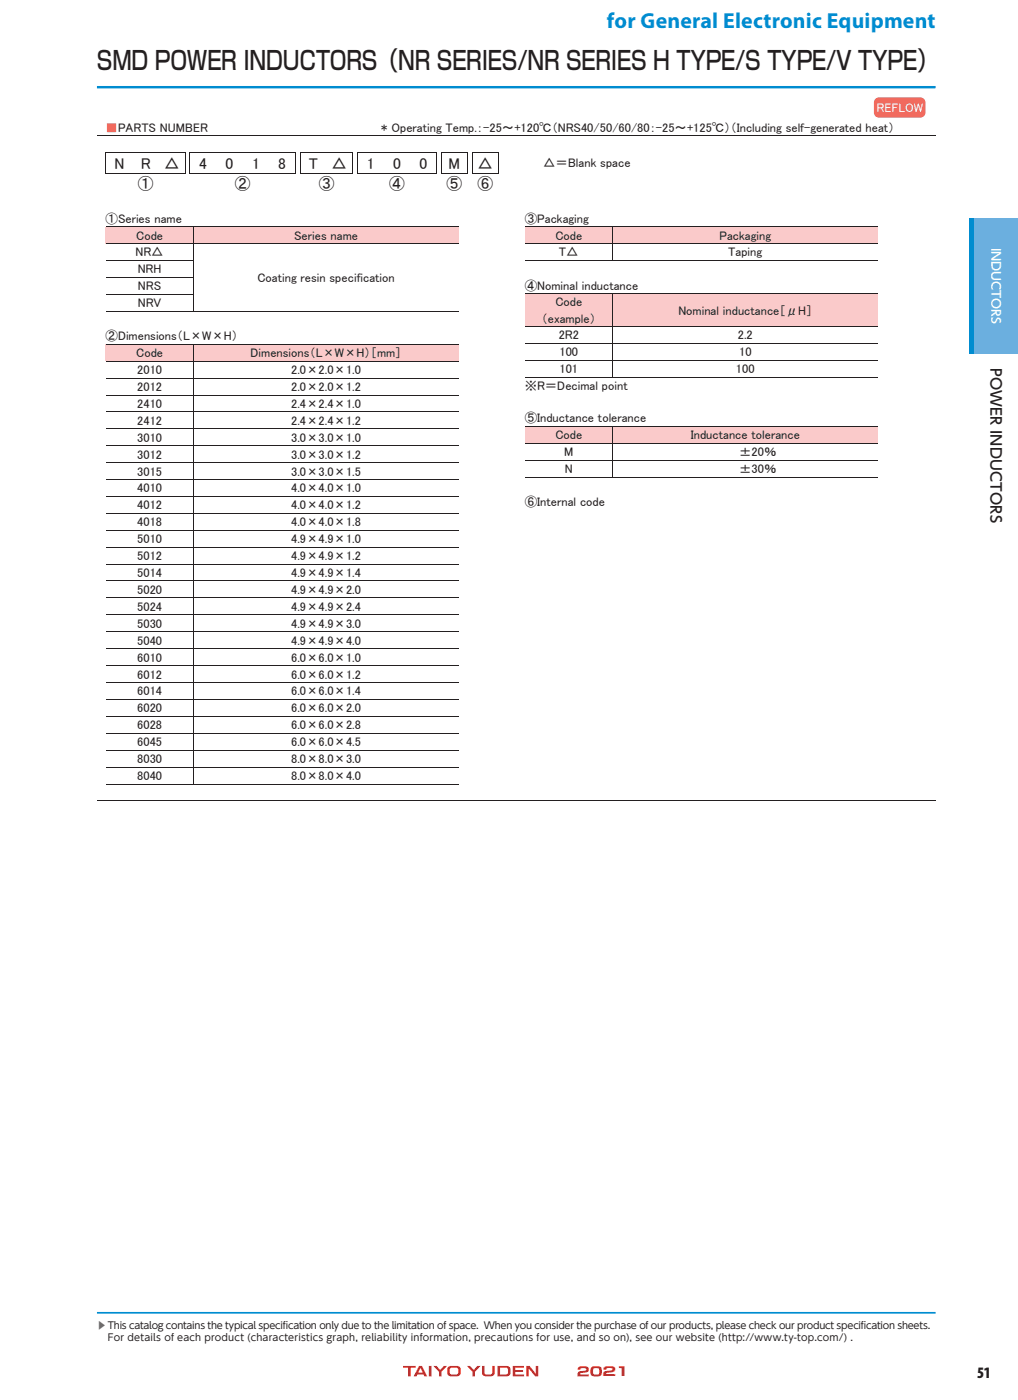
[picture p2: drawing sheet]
<svg xmlns="http://www.w3.org/2000/svg" width="210mm" height="289mm" viewBox="0 0 210 289" stroke-linecap="round" stroke-linejoin="round" font-family="sans-serif">
<path d="M20 271h173" fill="none" stroke="#008cd0" stroke-width=".35"/>
<g fill="#e42625">
<path d="M83.1 282h2.6v.3h-1v1.8h-.5v-1.8h-1.1z"/>
<path d="M88.5 282h.5v2.1h-.5z"/>
<path d="M89.4 282h.6l.8 .8 .8-.8h.6l-1.1 1.2v.9h-.5v-.9z"/>
<path d="M96.3 282h.7l.7 .8 .8-.8h.6l-1.1 1.2v.9h-.5v-.9z"/>
<path d="M99.4 282h.5l.1 1.5 .5 .2h.8l.2-.1v-1.6h.5v1.5a.77 .77 0 0 1-.8 .6h-.9a.77 .77 0 0 1-.9-.6z"/>
<path d="M105.8 282h2.3v.3h-1.8v.5h1.6v.4h-1.6v.5h1.8v.4h-2.3z"/>
<path d="M108.6 282h.6l1.3 1.6v-1.6h.5v2.1h-.6l-1.3-1.6v1.6h-.5z"/>
<path d="M119.3 282.3l.5-.2 .5-.1a.8 .8 0 0 1 .9 .1 .8 .8 0 0 1 .2 .9l-.4 .3-1.2 .1-.1 .3h1.8v.4h-2.4l.1-.8a2.25 2.25 0 0 1 1.6-.4l.1-.2-.2-.3h-.8l-.2 .4h-.5z"/>
<path d="M86.7 282.4l-.4 1h.9zM86.4 282h.6l1.1 2.1h-.5l-.2-.4h-1.3l-.2 .4h-.6z"/>
<path d="M92.8 282.5a1.03 1.03 0 0 0 .2 1.2 1.75 1.75 0 0 0 1.5-.1 1.09 1.09 0 0 0-.2-1.2 1.8 1.8 0 0 0-1.5 .1zM92.5 282.2a2.77 2.77 0 0 1 2.3 0 1.47 1.47 0 0 1 0 1.7 2.69 2.69 0 0 1-2.3 0 1.46 1.46 0 0 1 0-1.7z"/>
<path d="M103.2 282.3v1.4h1.4a.96 .96 0 0 0 0-1.3zM102.6 282h1.9a.75 .75 0 0 1 .8 .6v.9a.77 .77 0 0 1-.8 .6h-1.9z"/>
<path d="M122.4 282.5v.2a.67 .67 0 0 0-.1 .7 .67 .67 0 0 0 .7 .4l.3-.1a1.01 1.01 0 0 0 .2-1.2zM121.9 282.3a2.01 2.01 0 0 1 2.1 0l.1 .3a1.1 1.1 0 0 1-.6 1.5 1.34 1.34 0 0 1-1.7-.6z"/>
</g>
<path d="M200 45h10.1v28h-10.1z" fill="#6bafdf"/>
<path d="M200 45h1v28h-1z" fill="#008cd0"/>
<path d="M180.4 20.4l.6-.4h.3h8.5a1.2 1.2 0 0 1 1.3 1.2v2a1.22 1.22 0 0 1-1.3 1.3h-8.5a1.23 1.23 0 0 1-1.2-1.3v-2z" fill-rule="evenodd" fill="#f2695b"/>
<path d="M181.2 20a1.21 1.21 0 0 0-1.1 1.2v2a1.22 1.22 0 0 0 1.2 1.3h8.5a1.23 1.23 0 0 0 1.3-1.3v-2a1.22 1.22 0 0 0-1.1-1.2" fill="none" stroke="#fff" stroke-width=".31"/>
<path d="M20 28h56.9" fill="none" stroke="#231f20" stroke-width=".21"/>
<path d="M76.9 27.9h.2v.2h-.2z" fill="#231f20"/>
<path d="M77.1 28h115.9" fill="none" stroke="#231f20" stroke-width=".21"/>
<path d="M21.8 31.4h.1v.2h-.1z" fill="#231f20"/>
<path d="M21.9 31.5h5.4" fill="none" stroke="#231f20" stroke-width=".21"/>
<path d="M27.3 31.4h.2v.2h-.2z" fill="#231f20"/>
<path d="M27.5 31.5h5.3" fill="none" stroke="#231f20" stroke-width=".21"/>
<path d="M32.8 31.4h.1v.2h-.1z" fill="#231f20"/>
<path d="M32.9 31.5h5.3" fill="none" stroke="#231f20" stroke-width=".21"/>
<g fill="#231f20">
<path d="M38.2 31.4h.1v.2h-.1z"/>
<path d="M39.1 31.4h.1v.2h-.1z"/>
</g>
<path d="M39.2 31.5h5.4" fill="none" stroke="#231f20" stroke-width=".21"/>
<path d="M44.6 31.4h.2v.2h-.2z" fill="#231f20"/>
<path d="M44.8 31.5h5.3" fill="none" stroke="#231f20" stroke-width=".21"/>
<path d="M50.1 31.4h.1v.2h-.1z" fill="#231f20"/>
<path d="M50.2 31.5h5.3" fill="none" stroke="#231f20" stroke-width=".21"/>
<path d="M55.5 31.4h.2v.2h-.2z" fill="#231f20"/>
<path d="M55.7 31.5h5.2" fill="none" stroke="#231f20" stroke-width=".21"/>
<g fill="#231f20">
<path d="M60.9 31.4h.2v.2h-.2z"/>
<path d="M61.8 31.4h.2v.2h-.2z"/>
</g>
<path d="M62 31.5h5.4" fill="none" stroke="#231f20" stroke-width=".21"/>
<path d="M67.4 31.4h.1v.2h-.1z" fill="#231f20"/>
<path d="M67.5 31.5h5.2" fill="none" stroke="#231f20" stroke-width=".21"/>
<g fill="#231f20">
<path d="M72.7 31.4h.2v.2h-.2z"/>
<path d="M73.7 31.4h.1v.2h-.1z"/>
</g>
<path d="M73.8 31.5h5.4" fill="none" stroke="#231f20" stroke-width=".21"/>
<path d="M79.2 31.4h.1v.2h-.1z" fill="#231f20"/>
<path d="M79.3 31.5h5.3" fill="none" stroke="#231f20" stroke-width=".21"/>
<path d="M84.6 31.4h.2v.2h-.2z" fill="#231f20"/>
<path d="M84.8 31.5h5.2" fill="none" stroke="#231f20" stroke-width=".21"/>
<g fill="#231f20">
<path d="M90 31.4h.2v.2h-.2z"/>
<path d="M90.9 31.4h.2v.2h-.2z"/>
</g>
<path d="M91.1 31.5h5.3" fill="none" stroke="#231f20" stroke-width=".21"/>
<g fill="#231f20">
<path d="M96.4 31.4h.2v.2h-.2z"/>
<path d="M97.3 31.4h.2v.2h-.2z"/>
</g>
<path d="M97.5 31.5h5.3" fill="none" stroke="#231f20" stroke-width=".21"/>
<path d="M102.8 31.4h.1v.2h-.1z" fill="#231f20"/>
<path d="M21.9 31.6v4.1M38.2 31.6v4.1M39.2 31.6v4.1M61 31.6v4.1M61.9 31.6v4.1M72.8 31.6v4.1M73.7 31.6v4.1M90.1 31.6v4.1M91 31.6v4.1M96.5 31.6v4.1M97.4 31.6v4.1M102.8 31.6v4.1" fill="none" stroke="#231f20" stroke-width=".21"/>
<g fill="#231f20">
<path d="M21.8 35.7h.1v.2h-.1z"/>
<path d="M21.9 35.7h.2v.2h-.2z"/>
</g>
<path d="M22.1 35.8h5.2" fill="none" stroke="#231f20" stroke-width=".21"/>
<path d="M27.3 35.7h.2v.2h-.2z" fill="#231f20"/>
<path d="M27.5 35.8h5.3" fill="none" stroke="#231f20" stroke-width=".21"/>
<path d="M32.8 35.7h.1v.2h-.1z" fill="#231f20"/>
<path d="M32.9 35.8h5.3" fill="none" stroke="#231f20" stroke-width=".21"/>
<g fill="#231f20">
<path d="M38.2 35.7h.1v.2h-.1z"/>
<path d="M39.1 35.7h.1v.2h-.1z"/>
<path d="M39.2 35.7h.2v.2h-.2z"/>
</g>
<path d="M39.4 35.8h5.2" fill="none" stroke="#231f20" stroke-width=".21"/>
<path d="M44.6 35.7h.2v.2h-.2z" fill="#231f20"/>
<path d="M44.8 35.8h5.3" fill="none" stroke="#231f20" stroke-width=".21"/>
<path d="M50.1 35.7h.1v.2h-.1z" fill="#231f20"/>
<path d="M50.2 35.8h5.3" fill="none" stroke="#231f20" stroke-width=".21"/>
<path d="M55.5 35.7h.2v.2h-.2z" fill="#231f20"/>
<path d="M55.7 35.8h5.2" fill="none" stroke="#231f20" stroke-width=".21"/>
<g fill="#231f20">
<path d="M60.9 35.7h.2v.2h-.2z"/>
<path d="M61.8 35.7h.2v.2h-.2z"/>
<path d="M62 35.7h.1v.2h-.1z"/>
</g>
<path d="M62.1 35.8h5.3" fill="none" stroke="#231f20" stroke-width=".21"/>
<path d="M67.4 35.7h.1v.2h-.1z" fill="#231f20"/>
<path d="M67.5 35.8h5.2" fill="none" stroke="#231f20" stroke-width=".21"/>
<g fill="#231f20">
<path d="M72.7 35.7h.2v.2h-.2z"/>
<path d="M73.7 35.7h.1v.2h-.1z"/>
<path d="M73.8 35.7h.2v.2h-.2z"/>
</g>
<path d="M74 35.8h5.2" fill="none" stroke="#231f20" stroke-width=".21"/>
<path d="M79.2 35.7h.1v.2h-.1z" fill="#231f20"/>
<path d="M79.3 35.8h5.3" fill="none" stroke="#231f20" stroke-width=".21"/>
<path d="M84.6 35.7h.2v.2h-.2z" fill="#231f20"/>
<path d="M84.8 35.8h5.2" fill="none" stroke="#231f20" stroke-width=".21"/>
<g fill="#231f20">
<path d="M90 35.7h.2v.2h-.2z"/>
<path d="M90.9 35.7h.2v.2h-.2z"/>
<path d="M91.1 35.7h.1v.2h-.1z"/>
</g>
<path d="M91.2 35.8h5.2" fill="none" stroke="#231f20" stroke-width=".21"/>
<g fill="#231f20">
<path d="M96.4 35.7h.2v.2h-.2z"/>
<path d="M97.3 35.7h.2v.2h-.2z"/>
<path d="M97.5 35.7h.1v.2h-.1z"/>
</g>
<path d="M97.6 35.8h5.2" fill="none" stroke="#231f20" stroke-width=".21"/>
<path d="M102.8 35.7h.1v.2h-.1z" fill="#231f20"/>
<g fill="#facaca">
<path d="M21.8 46.9h18.1v3.3h-18.1z"/>
<path d="M23.5 46.9h14.7v3.3h-14.7z"/>
<path d="M40.1 46.9h54.5v3.3h-54.5z"/>
<path d="M41.7 46.9h51.1v3.3h-51.1z"/>
</g>
<path d="M21.8 46.8h18.1" fill="none" stroke="#231f20" stroke-width=".21"/>
<path d="M39.9 46.7h.2v.2h-.2z" fill="#231f20"/>
<path d="M21.8 50.3h18.1M40 46.9v3.3M40.1 46.8h54.5" fill="none" stroke="#231f20" stroke-width=".21"/>
<path d="M39.9 50.2h.2v.2h-.2z" fill="#231f20"/>
<path d="M21.8 53.8h18.1M40 50.4v3.3M40.1 50.3h54.5" fill="none" stroke="#231f20" stroke-width=".21"/>
<path d="M39.9 53.7h.2v.1h-.2z" fill="#231f20"/>
<path d="M21.8 57.3h18.1M40 53.8v3.4" fill="none" stroke="#231f20" stroke-width=".21"/>
<path d="M39.9 57.2h.2v.1h-.2z" fill="#231f20"/>
<path d="M40 57.3v3.4M21.8 60.7h18.1" fill="none" stroke="#231f20" stroke-width=".21"/>
<path d="M39.9 60.7h.2v.1h-.2z" fill="#231f20"/>
<path d="M21.8 64.2h18.1M40 60.8v3.4" fill="none" stroke="#231f20" stroke-width=".21"/>
<path d="M39.9 64.2h.2v.1h-.2z" fill="#231f20"/>
<path d="M40.1 64.2h54.5" fill="none" stroke="#231f20" stroke-width=".21"/>
<g fill="#facaca">
<path d="M21.8 71.1h18.1v3.4h-18.1z"/>
<path d="M23.5 71.1h14.7v3.4h-14.7z"/>
<path d="M40.1 71.1h54.5v3.4h-54.5z"/>
<path d="M41.7 71.1h51.1v3.4h-51.1z"/>
</g>
<path d="M21.8 71.1h18.1" fill="none" stroke="#231f20" stroke-width=".21"/>
<path d="M39.9 71h.2v.1h-.2z" fill="#231f20"/>
<path d="M21.8 74.6h18.1M40 71.1v3.4M40.1 71.1h54.5" fill="none" stroke="#231f20" stroke-width=".21"/>
<path d="M39.9 74.5h.2v.1h-.2z" fill="#231f20"/>
<path d="M21.8 78h18.1M40 74.6v3.4M40.1 74.6h54.5" fill="none" stroke="#231f20" stroke-width=".21"/>
<path d="M39.9 78h.2v.1h-.2z" fill="#231f20"/>
<path d="M40 78.1v3.4M40.1 78h54.5M21.8 81.5h18.1" fill="none" stroke="#231f20" stroke-width=".21"/>
<path d="M39.9 81.5h.2v.1h-.2z" fill="#231f20"/>
<path d="M21.8 85h18.1M40 81.6v3.4M40.1 81.5h54.5" fill="none" stroke="#231f20" stroke-width=".21"/>
<path d="M39.9 85h.2v.1h-.2z" fill="#231f20"/>
<path d="M21.8 88.5h18.1M40 85.1v3.3M40.1 85h54.5" fill="none" stroke="#231f20" stroke-width=".21"/>
<path d="M39.9 88.4h.2v.2h-.2z" fill="#231f20"/>
<path d="M21.8 92h18.1M40 88.6v3.3M40.1 88.5h54.5" fill="none" stroke="#231f20" stroke-width=".21"/>
<path d="M39.9 91.9h.2v.2h-.2z" fill="#231f20"/>
<path d="M21.8 95.5h18.1M40 92.1v3.3M40.1 92h54.5" fill="none" stroke="#231f20" stroke-width=".21"/>
<path d="M39.9 95.4h.2v.2h-.2z" fill="#231f20"/>
<path d="M21.8 99h18.1M40 95.6v3.3M40.1 95.5h54.5" fill="none" stroke="#231f20" stroke-width=".21"/>
<path d="M39.9 98.9h.2v.2h-.2z" fill="#231f20"/>
<path d="M40 99.1v3.3M40.1 99h54.5M21.8 102.5h18.1" fill="none" stroke="#231f20" stroke-width=".21"/>
<path d="M39.9 102.4h.2v.2h-.2z" fill="#231f20"/>
<path d="M21.8 106h18.1M40 102.6v3.3M40.1 102.5h54.5" fill="none" stroke="#231f20" stroke-width=".21"/>
<path d="M39.9 105.9h.2v.1h-.2z" fill="#231f20"/>
<path d="M21.8 109.5h18.1M40 106v3.4M40.1 106h54.5" fill="none" stroke="#231f20" stroke-width=".21"/>
<path d="M39.9 109.4h.2v.2h-.2z" fill="#231f20"/>
<path d="M21.8 113h18.1M40 109.6v3.3M40.1 109.5h54.5" fill="none" stroke="#231f20" stroke-width=".21"/>
<path d="M39.9 112.9h.2v.1h-.2z" fill="#231f20"/>
<path d="M21.8 116.4h18.1M40 113v3.4M40.1 113h54.5" fill="none" stroke="#231f20" stroke-width=".21"/>
<path d="M39.9 116.4h.2v.1h-.2z" fill="#231f20"/>
<path d="M21.8 119.9h18.1M40 116.5v3.4M40.1 116.4h54.5" fill="none" stroke="#231f20" stroke-width=".21"/>
<path d="M39.9 119.9h.2v.1h-.2z" fill="#231f20"/>
<path d="M40.1 119.9h54.5M21.8 123.4h18.1M40 120v3.4" fill="none" stroke="#231f20" stroke-width=".21"/>
<path d="M39.9 123.4h.2v.1h-.2z" fill="#231f20"/>
<path d="M21.8 126.9h18.1M40 123.5v3.3M40.1 123.4h54.5" fill="none" stroke="#231f20" stroke-width=".21"/>
<path d="M39.9 126.8h.2v.2h-.2z" fill="#231f20"/>
<path d="M21.8 130.4h18.1M40 127v3.3M40.1 126.9h54.5" fill="none" stroke="#231f20" stroke-width=".21"/>
<path d="M39.9 130.3h.2v.2h-.2z" fill="#231f20"/>
<path d="M21.8 133.9h18.1M40 130.5v3.3M40.1 130.4h54.5" fill="none" stroke="#231f20" stroke-width=".21"/>
<path d="M39.9 133.8h.2v.2h-.2z" fill="#231f20"/>
<path d="M21.8 137.4h18.1M40 134v3.3M40.1 133.9h54.5" fill="none" stroke="#231f20" stroke-width=".21"/>
<path d="M39.9 137.3h.2v.2h-.2z" fill="#231f20"/>
<path d="M40 137.5v3.3M40.1 137.4h54.5M21.8 140.9h18.1" fill="none" stroke="#231f20" stroke-width=".21"/>
<path d="M39.9 140.8h.2v.2h-.2z" fill="#231f20"/>
<path d="M21.8 144.4h18.1M40 141v3.3M40.1 140.9h54.5" fill="none" stroke="#231f20" stroke-width=".21"/>
<path d="M39.9 144.3h.2v.2h-.2z" fill="#231f20"/>
<path d="M21.8 147.9h18.1M40 144.5v3.3M40.1 144.4h54.5" fill="none" stroke="#231f20" stroke-width=".21"/>
<path d="M39.9 147.8h.2v.1h-.2z" fill="#231f20"/>
<path d="M21.8 151.4h18.1M40 147.9v3.4M40.1 147.9h54.5" fill="none" stroke="#231f20" stroke-width=".21"/>
<path d="M39.9 151.3h.2v.1h-.2z" fill="#231f20"/>
<path d="M21.8 154.9h18.1M40 151.4v3.4M40.1 151.4h54.5" fill="none" stroke="#231f20" stroke-width=".21"/>
<path d="M39.9 154.8h.2v.1h-.2z" fill="#231f20"/>
<path d="M21.8 158.3h18.1M40 154.9v3.4M40.1 154.9h54.5" fill="none" stroke="#231f20" stroke-width=".21"/>
<path d="M39.9 158.3h.2v.1h-.2z" fill="#231f20"/>
<path d="M40 158.4v3.4M40.1 158.3h54.5M21.8 161.8h18.1" fill="none" stroke="#231f20" stroke-width=".21"/>
<path d="M39.9 161.8h.2v.1h-.2z" fill="#231f20"/>
<path d="M40.1 161.8h54.5" fill="none" stroke="#231f20" stroke-width=".21"/>
<g fill="#facaca">
<path d="M108.2 46.9h18.2v3.3h-18.2z"/>
<path d="M110 46.9h14.7v3.3h-14.7z"/>
<path d="M126.5 46.9h54.6v3.3h-54.6z"/>
<path d="M128.2 46.9h51.1v3.3h-51.1z"/>
</g>
<path d="M108.2 46.8h18.2" fill="none" stroke="#231f20" stroke-width=".21"/>
<path d="M126.4 46.7h.1v.2h-.1z" fill="#231f20"/>
<path d="M108.2 50.3h18.2M126.5 46.9v3.3M126.5 46.8h54.6" fill="none" stroke="#231f20" stroke-width=".21"/>
<path d="M126.4 50.2h.1v.2h-.1z" fill="#231f20"/>
<path d="M108.2 53.8h18.2M126.5 50.4v3.3M126.5 50.3h54.6" fill="none" stroke="#231f20" stroke-width=".21"/>
<path d="M126.4 53.7h.1v.1h-.1z" fill="#231f20"/>
<path d="M126.5 53.8h54.6" fill="none" stroke="#231f20" stroke-width=".21"/>
<g fill="#facaca">
<path d="M108.2 60.7h18.2v6.6h-18.2z"/>
<path d="M110 60.7h14.7v3.3h-14.7z"/>
<path d="M110 64h14.7v3.3h-14.7z"/>
<path d="M126.5 60.7h54.6v6.6h-54.6z"/>
<path d="M128.2 62.3h51.1v3.4h-51.1z"/>
</g>
<path d="M108.2 60.6h18.2" fill="none" stroke="#231f20" stroke-width=".21"/>
<path d="M126.4 60.5h.1v.2h-.1z" fill="#231f20"/>
<path d="M108.2 67.4h18.2M126.5 60.7v6.6M126.5 60.6h54.6" fill="none" stroke="#231f20" stroke-width=".21"/>
<path d="M126.4 67.3h.1v.2h-.1z" fill="#231f20"/>
<path d="M108.2 70.9h18.2M126.5 67.5v3.3M126.5 67.4h54.6" fill="none" stroke="#231f20" stroke-width=".21"/>
<path d="M126.4 70.8h.1v.2h-.1z" fill="#231f20"/>
<path d="M108.2 74.4h18.2M126.5 71v3.3M126.5 70.9h54.6" fill="none" stroke="#231f20" stroke-width=".21"/>
<path d="M126.4 74.3h.1v.2h-.1z" fill="#231f20"/>
<path d="M108.2 77.9h18.2M126.5 74.5v3.3M126.5 74.4h54.6" fill="none" stroke="#231f20" stroke-width=".21"/>
<path d="M126.4 77.8h.1v.2h-.1z" fill="#231f20"/>
<path d="M126.5 77.9h54.6" fill="none" stroke="#231f20" stroke-width=".21"/>
<g fill="#facaca">
<path d="M108.2 88.1h18.2v3.3h-18.2z"/>
<path d="M110 88.1h14.7v3.3h-14.7z"/>
<path d="M126.5 88.1h54.6v3.3h-54.6z"/>
<path d="M128.2 88.1h51.1v3.3h-51.1z"/>
</g>
<path d="M108.2 88h18.2" fill="none" stroke="#231f20" stroke-width=".21"/>
<path d="M126.4 88h.1v.1h-.1z" fill="#231f20"/>
<path d="M108.2 91.5h18.2M126.5 88.1v3.3M126.5 88h54.6" fill="none" stroke="#231f20" stroke-width=".21"/>
<path d="M126.4 91.4h.1v.2h-.1z" fill="#231f20"/>
<path d="M108.2 95h18.2M126.5 91.6v3.4M126.5 91.5h54.6" fill="none" stroke="#231f20" stroke-width=".21"/>
<path d="M126.4 95h.1v.1h-.1z" fill="#231f20"/>
<path d="M108.2 98.5h18.2M126.5 95.1v3.3M126.5 95h54.6" fill="none" stroke="#231f20" stroke-width=".21"/>
<path d="M126.4 98.4h.1v.2h-.1z" fill="#231f20"/>
<path d="M126.5 98.5h54.6M20 165.3h173" fill="none" stroke="#231f20" stroke-width=".21"/>
<path d="M20 18h173" fill="none" stroke="#008cd0" stroke-width=".5"/>
<text font-size="5.3" fill="#231f20" x="20" y="14.5">SMD POWER INDUCTORS（NR SERIES/NR SERIES H TYPE/S TYPE/V TYPE）</text>
<text font-size="4.5" fill="#008cd0" x="125.2" y="5.8">for General Electronic Equipment</text>
<text font-size="4.5" fill="#231f20" x="21.8" y="18.1">SMD POWER INDUCTORS（NR SERIES/NR SERIES H TYPE/S TYPE/V TYPE）</text>
<text font-size="3.3" fill="#231f20" x="201.6" y="284.4">51</text>
<g font-size="3.2" fill="#231f20">
<text x="23.6" y="34.8">N</text>
<text x="29" y="34.8">R</text>
<text x="33.8" y="34.8">△</text>
<text x="41.1" y="34.8">4</text>
<text x="46.5" y="34.8">0</text>
<text x="52" y="34.8">1</text>
<text x="57.4" y="34.8">8</text>
<text x="63.7" y="34.8">T</text>
<text x="68.4" y="34.8">△</text>
<text x="75.7" y="34.8">1</text>
<text x="81.1" y="34.8">0</text>
<text x="86.5" y="34.8">0</text>
<text x="92.5" y="34.8">M</text>
<text x="98.5" y="34.8">△</text>
<text x="28.4" y="39.1">①</text>
<text x="48.4" y="39.1">②</text>
<text x="65.7" y="39.1">③</text>
<text x="80.3" y="39.1">④</text>
<text x="92.1" y="39.1">⑤</text>
<text x="98.5" y="39.1">⑥</text>
</g>
<text font-size="3" fill="#231f20" x="204.4" y="76" transform="rotate(90 204.4 76)">POWER INDUCTORS</text>
<text font-size="2.6" fill="#fff" x="180.8" y="23.1">REFLOW</text>
<text font-size="2.6" fill="#f2695b" x="21.8" y="27.2">■PARTS NUMBER</text>
<g font-size="2.6" fill="#231f20">
<text x="78.7" y="27.2">* Operating Temp.：-25～+120℃（NRS40/50/60/80：-25～+125℃）（Including self-generated heat）</text>
<text x="112.1" y="34.5">△＝Blank space</text>
<text x="21.8" y="46">①Series name</text>
<text x="108.2" y="46">③Packaging</text>
<text x="27.9" y="52.9">NR△</text>
<text x="28.1" y="49.5">Code</text>
<text x="60.7" y="49.5">Series name</text>
<text x="114.6" y="49.5">Code</text>
<text x="115.3" y="52.9">T△</text>
<text x="148.4" y="49.5">Packaging</text>
<text x="150.2" y="52.9">Taping</text>
<text x="28.4" y="56.4">NRH</text>
<text x="28.5" y="59.9">NRS</text>
<text x="53.1" y="58.2">Coating resin specification</text>
<text x="108.2" y="59.8">④Nominal inductance</text>
<text x="28.4" y="63.4">NRV</text>
<text x="114.6" y="63.2">Code</text>
<text x="139.9" y="64.9">Nominal inductance［μH］</text>
<text x="21.8" y="70.2">②Dimensions（L×W×H）</text>
<text x="111.7" y="66.6">（example）</text>
<text x="115.3" y="70.1">2R2</text>
<text x="152.2" y="70.1">2.2</text>
<text x="28.1" y="73.7">Code</text>
<text x="28.3" y="77.2">2010</text>
<text x="51.7" y="73.7">Dimensions（L×W×H）［mm］</text>
<text x="60.1" y="77.2">2.0×2.0×1.0</text>
<text x="115.4" y="73.6">100</text>
<text x="115.4" y="77.1">101</text>
<text x="151.8" y="77.1">100</text>
<text x="152.5" y="73.6">10</text>
<text x="28.3" y="80.7">2012</text>
<text x="60.1" y="80.7">2.0×2.0×1.2</text>
<text x="108.2" y="80.5">※R＝Decimal point</text>
<text x="28.3" y="84.2">2410</text>
<text x="28.3" y="87.7">2412</text>
<text x="60.1" y="84.2">2.4×2.4×1.0</text>
<text x="60.1" y="87.7">2.4×2.4×1.2</text>
<text x="108.2" y="87.2">⑤Inductance tolerance</text>
<text x="28.3" y="91.2">3010</text>
<text x="28.3" y="94.7">3012</text>
<text x="60.1" y="91.2">3.0×3.0×1.0</text>
<text x="60.1" y="94.7">3.0×3.0×1.2</text>
<text x="114.6" y="90.7">Code</text>
<text x="116.4" y="94.2">M</text>
<text x="142.5" y="90.7">Inductance tolerance</text>
<text x="152.5" y="94.2">±20％</text>
<text x="28.3" y="98.2">3015</text>
<text x="28.3" y="101.7">4010</text>
<text x="60.1" y="98.2">3.0×3.0×1.5</text>
<text x="60.1" y="101.7">4.0×4.0×1.0</text>
<text x="116.5" y="97.7">N</text>
<text x="152.5" y="97.7">±30％</text>
<text x="28.3" y="105.1">4012</text>
<text x="60.1" y="105.1">4.0×4.0×1.2</text>
<text x="108.2" y="104.5">⑥Internal code</text>
<text x="28.3" y="108.6">4018</text>
<text x="28.3" y="112.1">5010</text>
<text x="60.1" y="108.6">4.0×4.0×1.8</text>
<text x="60.1" y="112.1">4.9×4.9×1.0</text>
<text x="28.3" y="115.6">5012</text>
<text x="28.3" y="119.1">5014</text>
<text x="60.1" y="115.6">4.9×4.9×1.2</text>
<text x="60.1" y="119.1">4.9×4.9×1.4</text>
<text x="28.3" y="122.6">5020</text>
<text x="60.1" y="122.6">4.9×4.9×2.0</text>
<text x="28.3" y="126.1">5024</text>
<text x="28.3" y="129.6">5030</text>
<text x="60.1" y="126.1">4.9×4.9×2.4</text>
<text x="60.1" y="129.6">4.9×4.9×3.0</text>
<text x="28.3" y="133.1">5040</text>
<text x="28.3" y="136.6">6010</text>
<text x="60.1" y="133.1">4.9×4.9×4.0</text>
<text x="60.1" y="136.6">6.0×6.0×1.0</text>
<text x="28.3" y="140.1">6012</text>
<text x="28.3" y="143.5">6014</text>
<text x="60.1" y="140.1">6.0×6.0×1.2</text>
<text x="60.1" y="143.5">6.0×6.0×1.4</text>
<text x="28.3" y="147">6020</text>
<text x="60.1" y="147">6.0×6.0×2.0</text>
<text x="28.3" y="150.5">6028</text>
<text x="28.3" y="154">6045</text>
<text x="60.1" y="150.5">6.0×6.0×2.8</text>
<text x="60.1" y="154">6.0×6.0×4.5</text>
<text x="28.3" y="157.5">8030</text>
<text x="28.3" y="161">8040</text>
<text x="60.1" y="157.5">8.0×8.0×3.0</text>
<text x="60.1" y="161">8.0×8.0×4.0</text>
</g>
<text font-size="2.6" fill="#e42625" x="124.3" y="284.1">21</text>
<text font-size="2.5" fill="#fff" x="204.5" y="51.2" transform="rotate(90 204.5 51.2)">INDUCTORS</text>
<text font-size="2" fill="#6c6d70" x="20" y="274.3">▶This catalog contains the typical specif</text>
<g font-size="2" fill="#231f20">
<text x="58.3" y="274.3">ication only due to the limitation of space. When you consider the purchase of our products, please check our product specif</text>
<text x="177.6" y="274.3">ication sheets.</text>
<text x="22.2" y="276.8">For details of each product (characteristics graph, reliability information, precautions for use, and so on), see our website (http://www.ty-top.com/) .</text>
</g>
</svg>
